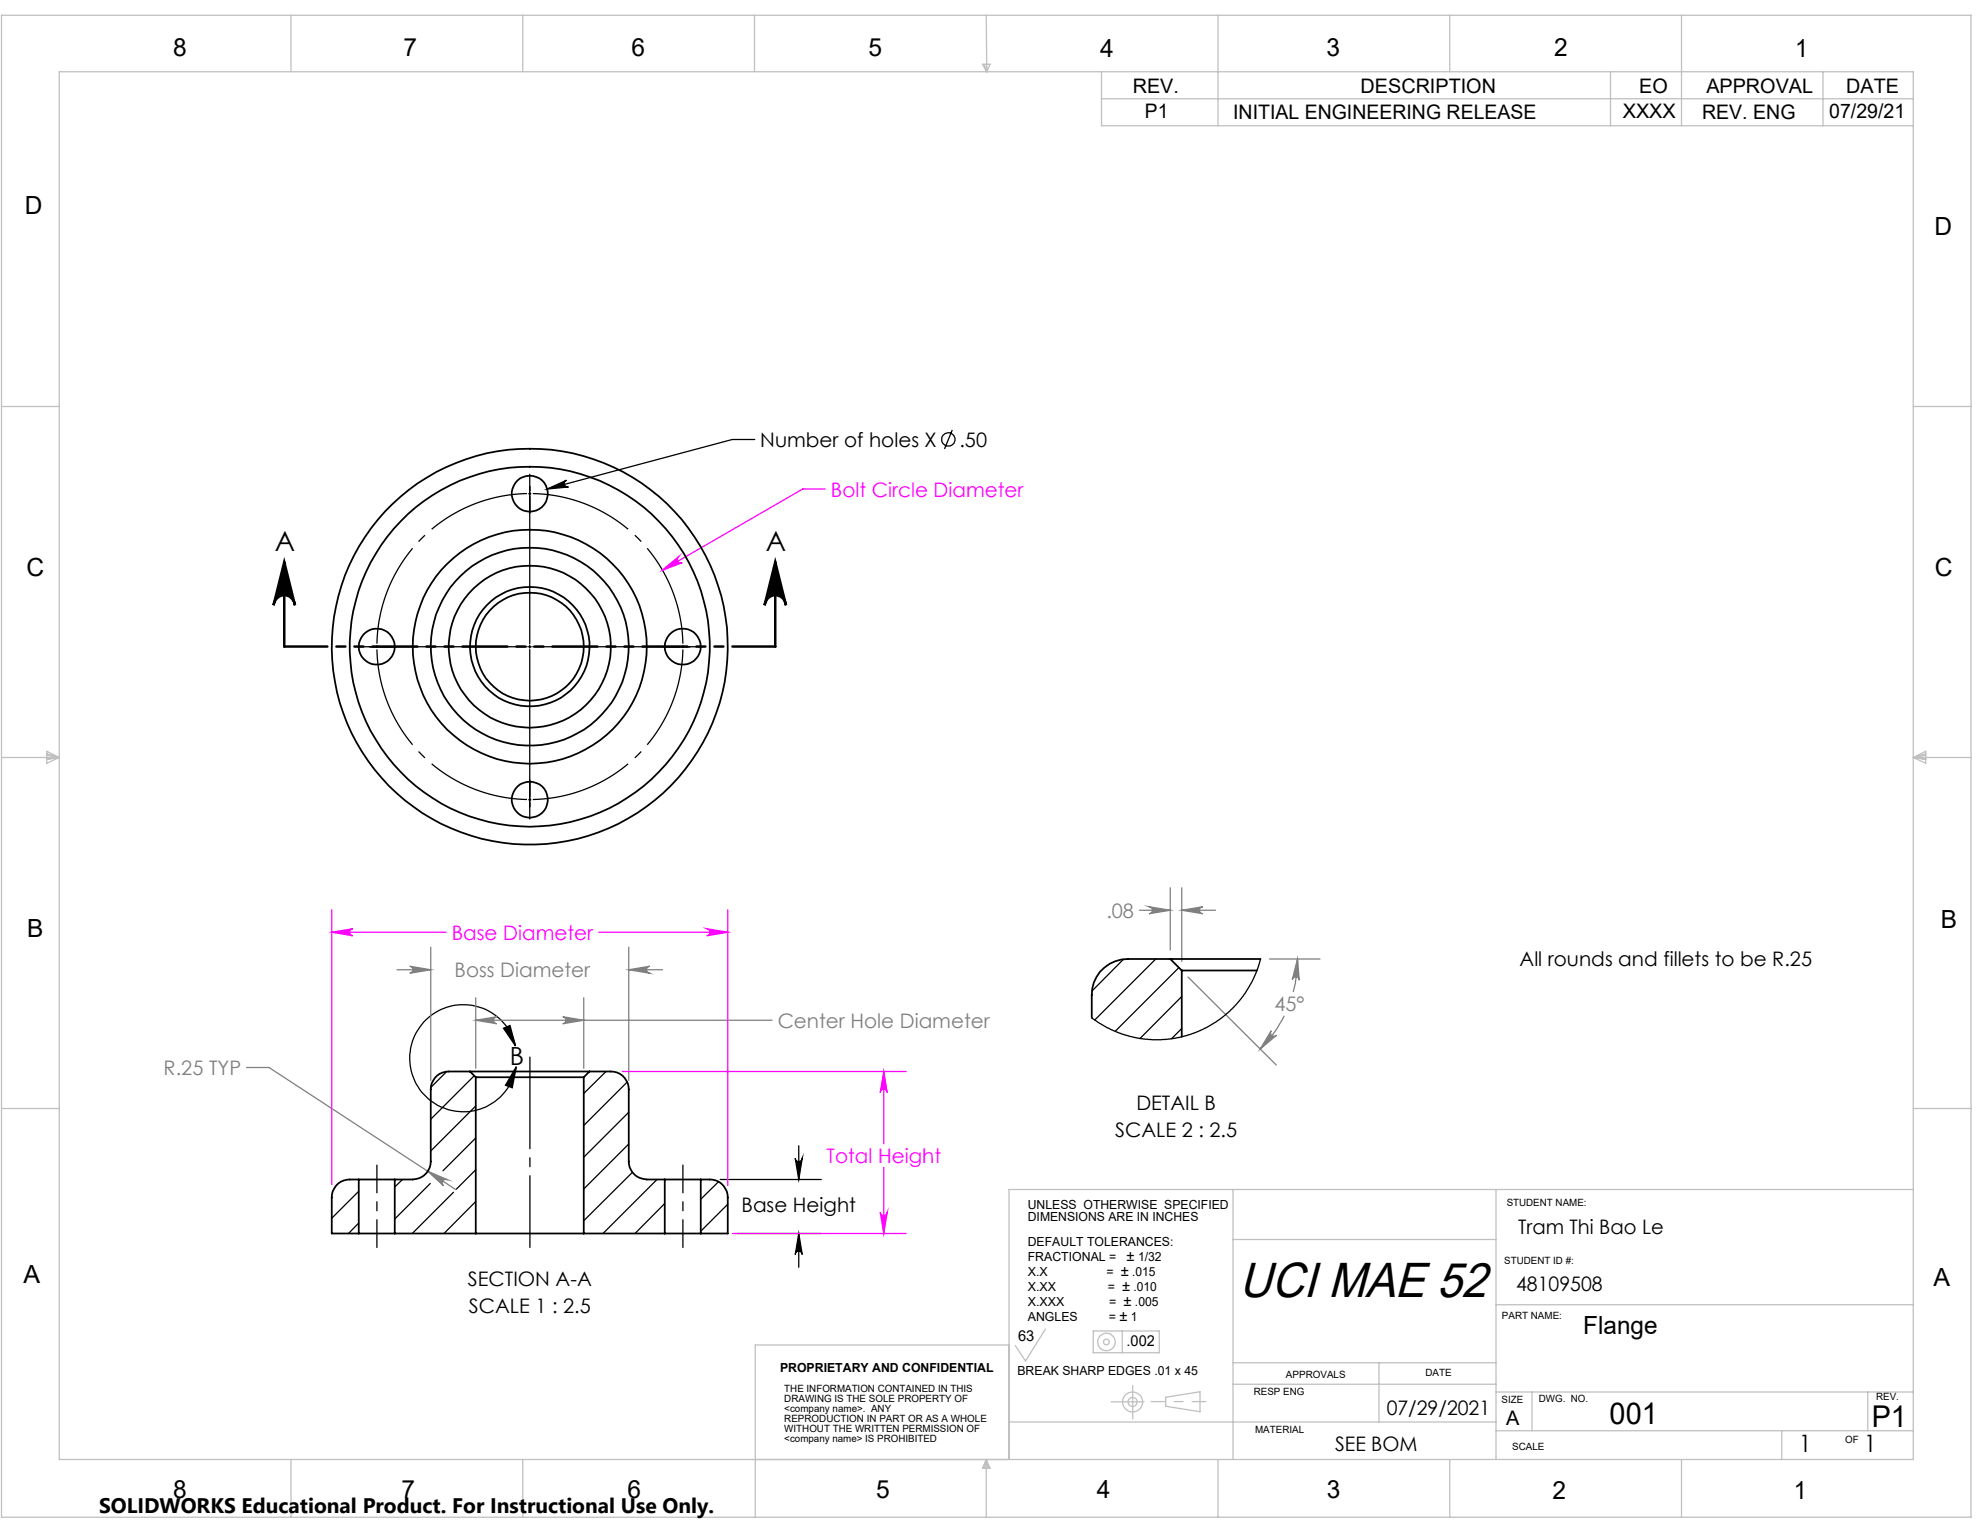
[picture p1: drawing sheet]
<svg xmlns="http://www.w3.org/2000/svg" width="279mm" height="216mm" viewBox="0 0 279 216" stroke-linecap="round" stroke-linejoin="round" font-family="sans-serif">
<g fill="none" stroke="#c0c0c0" stroke-width=".18">
<path d="M.2 2.2h277.9v211.9h-277.9zM8.4 10.1h261.6v195.9h-261.6zM41.1 2.2v7.9M73.8 2.2v7.9M106.5 2.2v7.9M138.6 9.1h1.1l-.5 1zM138.9 9.1l.3 1M139.2 2.2v7.9M155.4 13.9h114.6M155.4 10.1v7.6h114.6M171.9 2.2v15.5M204.6 2.2v7.9"/>
<path d="M227.3 10.1v7.6M237.3 2.2v15.5M257.2 10.1v7.6M.2 57.4h8.2M270 57.4h8.1M.2 106.9h8.2M6.6 106l1.8 .9-1.8 .8zM6.6 106.4l1.8 .5M6.6 106.6l1.8 .3M8.4 106.9l-1.8 .2M270 106.9h8.1M270 106.9l1.7 .2"/>
<path d="M270 106.9l1.7-.9v1.7zM271.7 106.6l-1.7 .3M271.7 106.4l-1.7 .5M.2 156.4h8.2M270 156.4h8.1M174 167.9v38.1M174 174.9h37.1M211.1 167.9v38.1M270 167.9h-127.6v38.1M142.4 189.8h-35.8v24.3M147.5 187.5l-2.8 4.6-1.4-2.2M154.3 187.8h9.3v3.1h-9.3z"/>
<path d="M158.4 187.8v3.1M164.5 197.2l4.8-.8v2.8l-4.8-.8zM174 192.3h37.1M174 195.3h37.1M194.6 192.3v8.4M211.1 196.4h58.9M211.1 184.1h58.9M216.2 196.4v5.5M263.6 196.4v5.5M41.1 206v8.1M73.8 206v8.1M139.2 206v8.1"/>
<path d="M139.2 206l.5 1.2h-1.1zM139.2 206l-.3 1.2M139.2 206l.3 1.2M142.4 200.7h68.7M171.9 206v8.1M204.6 206v8.1M211.1 201.9h58.9M237.3 206v8.1M251.4 201.9v4.1"/>
<circle cx="156.1" cy="189.4" r="1.23"/>
<circle cx="156.1" cy="189.4" r=".42"/>
<circle cx="159.8" cy="197.8" r="1.41"/>
<circle cx="159.8" cy="197.8" r=".64"/>
</g>
<path d="M162.5 197.8h7.7" fill="none" stroke="#c0c0c0" stroke-width=".18" stroke-dasharray="15.2 1.3 1.3 1.3" stroke-dashoffset="13.3"/>
<path d="M159.8 197.8v-2.3M159.8 197.8v2.4M159.8 197.8h-3M159.8 197.8h1.7" fill="none" stroke="#c0c0c0" stroke-width=".18" stroke-dasharray="15.2 1.3 1.3 1.3"/>
<g fill="none" stroke="#000" stroke-width=".18">
<path d="M74.5 69.7h.5M74.8 66.9v23.9M77.2 69l2.7-1.2a.5 .5 0 0 0-.3 .6 .5 .5 0 0 0 .6 .3zM106.5 62h-3.2l-26.1 7M134.4 60.7l-1.1 2.7M50.4 91.3h24M53.2 91.1v.3M74.5 91.3h.5M74.8 91.1v.3M74.8 91.7v23.9M75.2 91.3h23.9M96.3 91.1v.3"/>
<path d="M74.5 112.9h.5M71 145.1l1-.4 .7 2.9zM72.7 147.6a7.6 7.6 0 0 0-11.7-4.4 7.6 7.6 0 0 0 .4 12.6 7.6 7.6 0 0 0 11.4-5.3M72.8 150.5l-.5 3-1-.4zM101.6 166.4h14.3M104 174.1h11.9M112.2 163.4a.49 .49 0 0 0 .5 .5 .49 .49 0 0 0 .5-.5l-.5 3zM112.7 174.1l.5 2.9a.49 .49 0 0 0-.5-.4 .49 .49 0 0 0-.5 .4zM112.7 161.7v4.7M112.7 174.1v4.7"/>
<circle cx="133.8" cy="62" r=".94"/>
</g>
<path d="M74.4 69.6a21.6 21.6 0 0 0-21.2 21.2M53.2 91.6a21.6 21.6 0 0 0 21.2 21.2M96.4 90.8a21.6 21.6 0 0 0-21.2-21.2M75.2 112.8a21.6 21.6 0 0 0 21.2-21.2" fill="none" stroke="#000" stroke-width=".18" stroke-dasharray="15.2 1.3 1.3 1.3" stroke-dashoffset=".6" stroke-linecap="butt"/>
<path d="M40.1 79.3l1.5 6.1a1.52 1.52 0 0 0-1.5-1.4 1.52 1.52 0 0 0-1.5 1.4zM40.1 79.3v12M109.4 79.3l1.5 6.1a1.52 1.52 0 0 0-1.5-1.4 1.52 1.52 0 0 0-1.5 1.4zM109.4 79.3v12" fill="none" stroke="#000" stroke-width=".35"/>
<g fill="none" stroke="#808080" stroke-width=".18">
<path d="M56 136.8h4.8M57.8 136.3l3 .5-3 .5a.49 .49 0 0 0 .5-.5 .49 .49 0 0 0-.5-.5zM60.8 133.7v18.8M88.7 133.7v18.8M88.7 136.8h4.8M88.7 136.8l3-.5a.49 .49 0 0 0-.5 .5 .49 .49 0 0 0 .5 .5zM160.8 128.4h4.3M162.1 128l3 .4-3 .5a.49 .49 0 0 0 .5-.5 .49 .49 0 0 0-.5-.4zM165.1 125.3v8.8M166.8 125.3v10.4M166.8 128.4h4.7M166.8 128.4l2.9-.4a.49 .49 0 0 0-.4 .4 .49 .49 0 0 0 .4 .5z"/>
<path d="M167.6 137.9l12.5 12.4M179.1 135.3h7.2M183.1 135.3l.2 3a.5 .5 0 0 0-.4-.5 .5 .5 0 0 0-.5 .5zM183.1 135.3a17.6 17.6 0 0 1-.6 4.7M34.8 150.6h3.2l26.3 17.3M67.1 140.8v9.9M67.1 144h41.8M67.1 144l3-.5a.49 .49 0 0 0-.5 .5 .49 .49 0 0 0 .5 .5zM79.4 143.5l3 .5-3 .5a.49 .49 0 0 0 .5-.5 .49 .49 0 0 0-.5-.5zM82.4 140.8v9.9M179.4 145.5a.49 .49 0 0 0 0 .6 .49 .49 0 0 0 .7 0l-2.3 1.9zM181.2 143.3a17.2 17.2 0 0 1-3.4 4.7"/>
<path d="M60.4 165.3l2.7 1.2a.51 .51 0 0 0-.6 .1 .51 .51 0 0 0 .1 .7z"/>
</g>
<g fill="none" stroke="#f0f" stroke-width=".18">
<path d="M116.5 69h-3.2l-19.8 11.5M93.5 80.5l2.3-2a.51 .51 0 0 0-.2 .7 .51 .51 0 0 0 .7 .2zM46.8 131.6l3-.5a.49 .49 0 0 0-.5 .5 .49 .49 0 0 0 .5 .4zM46.8 128.4v38.7M46.8 131.6h16.1M84.5 131.6h18.2M99.7 131.1l3 .5-3 .4a.49 .49 0 0 0 .5-.4 .49 .49 0 0 0-.5-.5zM102.7 128.4v38.9M87.8 151.2h40.1M124.7 151.2l.5 3a.49 .49 0 0 0-.5-.5 .49 .49 0 0 0-.5 .5zM124.7 151.2v10.2M103.4 174.1h24.5"/>
<path d="M124.2 171.1a.49 .49 0 0 0 .5 .4 .49 .49 0 0 0 .5-.4l-.5 3zM124.7 164.7v9.4"/>
</g>
<path d="M74.8 176v-24" fill="none" stroke="#000" stroke-width=".18" stroke-dasharray="15.2 1.3 1.3 1.3" stroke-dashoffset="5.1"/>
<path d="M53.2 176v-11.6M96.4 176v-11.6" fill="none" stroke="#000" stroke-width=".18" stroke-dasharray="15.2 1.3 1.3 1.3" stroke-dashoffset="11.3"/>
<path d="M74.8 149.2v2.8" fill="none" stroke="#000" stroke-width=".18" stroke-dasharray="15.2 1.3 1.3 1.3"/>
<path d="M109.4 91.2h-69.3" fill="none" stroke="#000" stroke-width=".35" stroke-dasharray="6.3 1.3 1.3 1.3 1.3 1.3" stroke-dashoffset=".3"/>
<g fill="#000">
<path d="M77.2 69l3-.3a.5 .5 0 0 1-.6-.3 .5 .5 0 0 1 .3-.6zM112.2 163.4a.49 .49 0 0 0 .5 .5 .49 .49 0 0 0 .5-.5l-.5 3zM112.7 174.1l.5 2.9a.49 .49 0 0 0-.5-.4 .49 .49 0 0 0-.5 .4z"/>
<path d="M109.4 79.3l1.5 6.1a1.52 1.52 0 0 0-1.5-1.4 1.52 1.52 0 0 0-1.5 1.4zM40.1 79.3l1.5 6.1a1.52 1.52 0 0 0-1.5-1.4 1.52 1.52 0 0 0-1.5 1.4z"/>
<path d="M71 145.1l1-.4 .7 2.9zM72.8 150.5l-.5 3-1-.4z"/>
</g>
<path d="M79.4 143.5l3 .5-3 .5a.49 .49 0 0 0 .5-.5 .49 .49 0 0 0-.5-.5zM67.1 144l3-.5a.49 .49 0 0 0-.5 .5 .49 .49 0 0 0 .5 .5zM57.8 136.3l3 .5-3 .5a.49 .49 0 0 0 .5-.5 .49 .49 0 0 0-.5-.5zM88.7 136.8l3-.5a.49 .49 0 0 0-.5 .5 .49 .49 0 0 0 .5 .5zM60.4 165.3l2.2 2a.51 .51 0 0 1-.1-.7 .51 .51 0 0 1 .6-.1zM162.1 128l3 .4-3 .5a.49 .49 0 0 0 .5-.5 .49 .49 0 0 0-.5-.4zM166.8 128.4l2.9-.4a.49 .49 0 0 0-.4 .4 .49 .49 0 0 0 .4 .5zM179.4 145.5a.49 .49 0 0 0 0 .6 .49 .49 0 0 0 .7 0l-2.3 1.9zM183.1 135.3l.2 3a.5 .5 0 0 0-.4-.5 .5 .5 0 0 0-.5 .5z" fill="#808080"/>
<path d="M93.5 80.5l2.8-1.1a.51 .51 0 0 1-.7-.2 .51 .51 0 0 1 .2-.7zM124.7 151.2l.5 3a.49 .49 0 0 0-.5-.5 .49 .49 0 0 0-.5 .5zM124.2 171.1a.49 .49 0 0 0 .5 .4 .49 .49 0 0 0 .5-.4l-.5 3zM99.7 131.1l3 .5-3 .4a.49 .49 0 0 0 .5-.4 .49 .49 0 0 0-.5-.5zM46.8 131.6l3-.5a.49 .49 0 0 0-.5 .5 .49 .49 0 0 0 .5 .4z" fill="#f0f"/>
<g fill="none" stroke="#000" stroke-width=".25">
<path d="M165.1 135.3h-6a5.1 5.1 0 0 0-5 5.1v3.2M165.1 135.3h12.8M165.1 135.3l1.7 1.6M166.8 136.9h10.6M166.8 136.9v9.4M66.3 151.2h-3a2.5 2.5 0 0 0-2.5 2.5v10.2a2.57 2.57 0 0 1-2.6 2.5h-2.5M66.3 151.2h16.9M66.3 151.2l.8 .8M67.1 152h15.3M67.1 152v22.1M82.4 152v22.1M83.2 151.2h3a2.5 2.5 0 0 1 2.5 2.5v10.2a2.57 2.57 0 0 0 2.6 2.5h2.5"/>
<path d="M83.2 151.2l-.8 .8M50.6 166.4h5.1M50.6 174.1h5.1M50.6 166.4a3.8 3.8 0 0 0-2.9 .6 2.77 2.77 0 0 0-.9 2v5.1h3.8M50.6 166.4v7.7M55.7 166.4v7.7M55.7 174.1h11.4M67.1 174.1h15.3M82.4 174.1h11.4M93.8 166.4h5.1M93.8 174.1h5.1M93.8 166.4v7.7"/>
<path d="M98.9 166.4a3.7 3.7 0 0 1 2.9 .6 2.77 2.77 0 0 1 .9 2v5.1h-3.8M98.9 166.4v7.7"/>
<circle cx="74.8" cy="69.7" r="2.54"/>
<circle cx="53.2" cy="91.2" r="2.54"/>
<circle cx="74.7" cy="91.3" r="25.4"/>
<circle cx="74.8" cy="91.3" r="16.5"/>
<circle cx="74.8" cy="91.3" r="7.6"/>
<circle cx="74.8" cy="91.3" r="14"/>
<circle cx="74.8" cy="91.3" r="8.4"/>
<circle cx="74.8" cy="91.3" r="27.9"/>
<circle cx="74.8" cy="91.3" r="11.4"/>
<circle cx="96.3" cy="91.2" r="2.54"/>
<circle cx="74.8" cy="112.9" r="2.54"/>
</g>
<g fill="none" stroke="#000" stroke-width=".18">
<path d="M158.5 135.4l-4.4 4.4M163.1 135.3l-8.6 8.6M166.3 136.6l-8.9 8.9M177.9 135.3l-.5 1.5-.7 1.7-1.3 2-1.3 1.6-.8 .8-1.6 1.2-1.6 1-2.1 .9-1.6 .4-1.9 .3h-2l-2.1-.2-1.7-.4-1.9-.8-1.8-1-.9-.7M63 151.2l-2.2 2.2M66.9 151.8l-6.1 6.1M67.1 156.1l-6.3 6.3M85.5 151.2l-3.1 3.1M88.5 152.7l-6.1 6.1M88.7 157l-6.3 6.3M166.8 140.6l-5.9 5.9M166.8 145.1l-1.5 1.5"/>
<path d="M50.6 168.1l-3.8 3.8M50.6 172.6l-1.4 1.5M56.8 166.4l-1.1 1.1M60.7 167l-5 5M64 168.2l-5.8 5.9M67.1 160.6l-4.6 4.6M67.1 165.1l-2.7 2.7M67.1 169.5l-4.4 4.6M88.7 161.4l-6.3 6.4M89.3 165.4l-6.9 6.9M92.7 166.4l-7.6 7.7M93.8 169.8l-4.2 4.3"/>
<path d="M101.4 166.8l-2.5 2.4M102.7 169.9l-3.8 3.8"/>
</g>
<text font-size="6.9" x="174.9" y="183">UCI MAE 52</text>
<g font-size="4.2">
<text x="227.1" y="200.9">001</text>
<text x="264.1" y="201.4">P1</text>
</g>
<g font-size="3.9">
<text x="38.8" y="77.7">A</text>
<text x="108.1" y="77.7">A</text>
</g>
<g font-size="3.5">
<text x="24.4" y="7.9">8</text>
<text x="56.9" y="7.9">7</text>
<text x="89.1" y="7.9">6</text>
<text x="122.5" y="7.9">5</text>
<text x="155.3" y="8">4</text>
<text x="187.2" y="7.9">3</text>
<text x="219.3" y="8">2</text>
<text x="253.3" y="8">1</text>
<text x="3.5" y="30.2">D</text>
<text x="273" y="33.2">D</text>
<text x="3.8" y="81.2">C</text>
<text x="273" y="81.3">C</text>
<text x="273.9" y="131">B</text>
<text x="3.9" y="132.2">B</text>
<text x="71.9" y="150.4">B</text>
<text x="3.3" y="181.1">A</text>
<text x="272.8" y="181.4">A</text>
<text x="223.4" y="188.2">Flange</text>
<text x="24.4" y="211.4">8</text>
<text x="56.6" y="211.4">7</text>
<text x="88.6" y="211.4">6</text>
<text x="123.6" y="211.4">5</text>
<text x="154.8" y="211.4">4</text>
<text x="187.3" y="211.4">3</text>
<text x="219.1" y="211.5">2</text>
<text x="253.1" y="211.5">1</text>
</g>
<g font-size="3.4">
<text x="253.8" y="205">1</text>
<text x="263" y="205">1</text>
</g>
<text font-size="3" x="14" y="213.5">SOLIDWORKS Educational Product. For Instructional Use Only.</text>
<g font-size="2.8">
<text x="159.8" y="13.1">REV.</text>
<text x="161.6" y="16.6">P1</text>
<text x="174" y="16.8">INITIAL ENGINEERING RELEASE</text>
<text x="192" y="13.1">DESCRIPTION</text>
<text x="229" y="16.6">XXXX</text>
<text x="231.3" y="13.1">EO</text>
<text x="240.2" y="16.8">REV. ENG</text>
<text x="240.8" y="13.1">APPROVAL</text>
<text x="258.1" y="16.6">07/29/21</text>
<text x="260.5" y="13.1">DATE</text>
<text x="107.3" y="63.1">Number of holes X</text>
<text x="135.4" y="63.1">.50</text>
<text x="214.4" y="136.4">All rounds and fillets to be R.25</text>
<text x="157.4" y="160.5">SCALE 2 : 2.5</text>
<text x="160.4" y="156.7">DETAIL B</text>
<text x="104.6" y="171">Base Height</text>
<text x="214.2" y="174.1">Tram Thi Bao Le</text>
<text x="66" y="181.5">SECTION A-A</text>
<text x="66.2" y="185.3">SCALE 1 : 2.5</text>
<text x="213.9" y="182.1">48109508</text>
<text x="195.7" y="199.7">07/29/2021</text>
<text x="212.6" y="201.1">A</text>
<text x="188.4" y="204.7">SEE BOM</text>
</g>
<g font-size="2.8" fill="#f0f">
<text x="117.3" y="70.1">Bolt Circle Diameter</text>
<text x="63.7" y="132.6">Base Diameter</text>
<text x="116.6" y="164.1">Total Height</text>
</g>
<g font-size="2.8" fill="#808080">
<text x="156.1" y="129.5">.08</text>
<text x="64.2" y="137.9">Boss Diameter</text>
<text x="179.8" y="142.7">45°</text>
<text x="109.7" y="145">Center Hole Diameter</text>
<text x="23.1" y="151.7">R.25 TYP</text>
</g>
<g font-size="2.1">
<text x="159" y="177.9">±</text>
<text x="158.1" y="180">±</text>
<text x="158.3" y="182.2">±</text>
<text x="158.5" y="184.3">±</text>
<text x="143.7" y="189.2">63</text>
<text x="158" y="186.4">±</text>
<text x="159" y="189.9">.002</text>
</g>
<g font-size="1.8">
<text x="145" y="170.6">UNLESS OTHERWISE SPECIFIED</text>
<text x="145" y="172.4">DIMENSIONS ARE IN INCHES</text>
<text x="145" y="175.9">DEFAULT TOLERANCES:</text>
<text x="145" y="177.9">FRACTIONAL =</text>
<text x="160.6" y="177.9">1/32</text>
<text x="145" y="184.3">X.XXX</text>
<text x="145" y="180.1">X.X</text>
<text x="145" y="182.2">X.XX</text>
<text x="156.1" y="180.1">=</text>
<text x="156.3" y="182.2">=</text>
<text x="156.5" y="184.3">=</text>
<text x="159.8" y="180.1">.015</text>
<text x="160" y="182.2">.010</text>
<text x="160.2" y="184.3">.005</text>
<text x="145" y="186.4">ANGLES</text>
<text x="156.5" y="186.4">=</text>
<text x="159.6" y="186.4">1</text>
<text x="110.1" y="193.6">PROPRIETARY AND CONFIDENTIAL</text>
<text x="143.6" y="194">BREAK SHARP EDGES .01 x 45</text>
</g>
<g font-size="1.4">
<text x="212.6" y="170.1">STUDENT NAME:</text>
<text x="212.3" y="178.3">STUDENT ID #:</text>
<text x="211.9" y="186.2">PART NAME:</text>
<text x="110.7" y="196.4">THE INFORMATION CONTAINED IN THIS</text>
<text x="110.7" y="197.9">DRAWING IS THE SOLE PROPERTY OF</text>
<text x="176.9" y="196.8">RESP ENG</text>
<text x="181.5" y="194.4">APPROVALS</text>
<text x="201.1" y="194.2">DATE</text>
<text x="211.9" y="198">SIZE</text>
<text x="217.1" y="197.8">DWG. NO.</text>
<text x="264.7" y="197.6">REV.</text>
<text x="110.7" y="199.3">&lt;company name&gt;. ANY</text>
<text x="110.7" y="200.7">REPRODUCTION IN PART OR AS A WHOLE</text>
<text x="110.7" y="202.1">WITHOUT THE WRITTEN PERMISSION OF</text>
<text x="110.7" y="203.5">&lt;company name&gt; IS PROHIBITED</text>
<text x="177.1" y="202.2">MATERIAL</text>
<text x="260.4" y="203.6">OF</text>
<text x="213.4" y="204.6">SCALE</text>
</g>
</svg>
